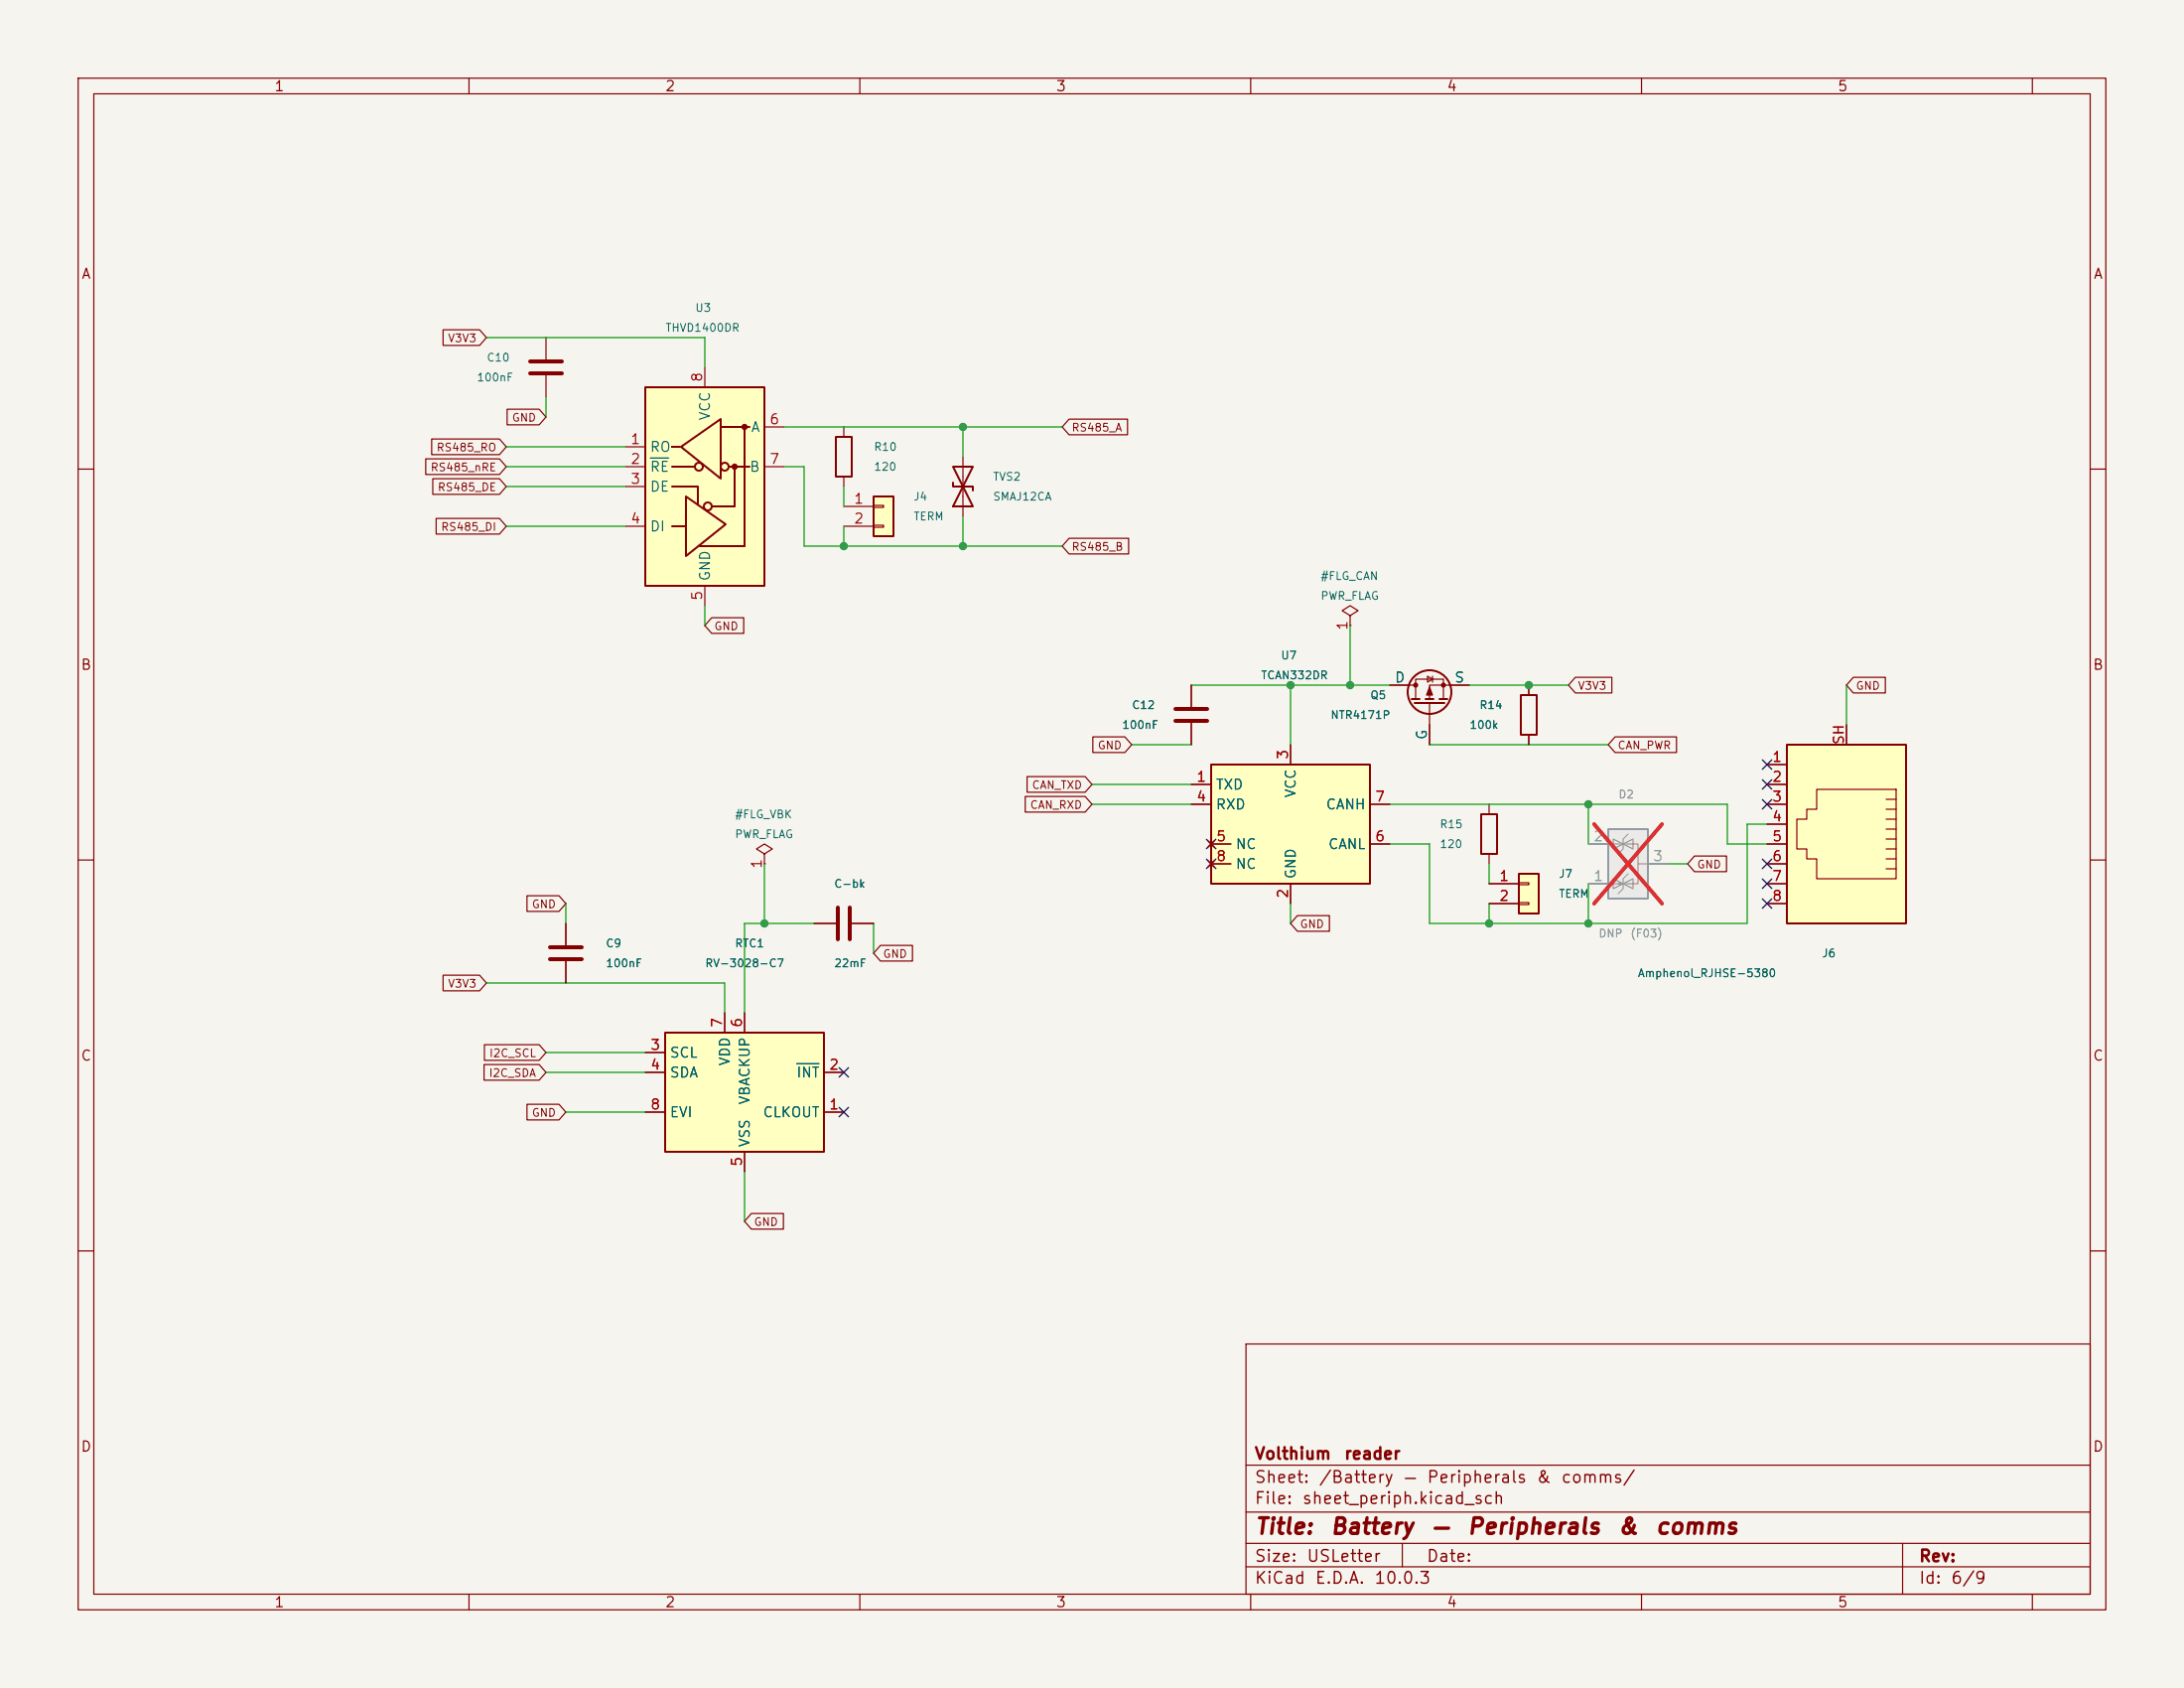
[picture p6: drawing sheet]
<svg xmlns="http://www.w3.org/2000/svg" width="279mm" height="216mm" viewBox="0 0 279 216" stroke-linecap="round" stroke-linejoin="round" font-family="sans-serif">
<path d="M0 0h279.4v215.9h-279.4z" fill="#f5f4ef" stroke="#f5f4ef" stroke-width=".13"/>
<g fill="none" stroke="#840000" stroke-width=".15">
<path d="M10 10h259.4v195.9h-259.4zM12 12h255.4v191.9h-255.4zM60 10v2M110 10v2M160 10v2M210 10v2M260 10v2M123.2 58.4v7.6M10 60h2M172.7 78.7l1-.6-1-.6-1 .6 1 .6v1.3M267.4 60h2M172.7 80h.1"/>
<path d="M177.8 87.6h3.3M181.1 89.4v-2.5h3.6v2.5M182.6 86.5l.7 .4-.7 .3zM182.9 89.9v5.4M183.3 86.5v.7M188 87.6h-5.1v1.8M10 110h2M267.4 110h2M10 160h2M159.4 171.9h108v32h-108zM267.4 160h2M159.4 197.4h108"/>
<path d="M159.4 193.4h108M159.4 187.4h108M179.4 197.4v3M243.4 197.4v6.5M60 203.9v2M110 203.9v2M159.4 200.4h108M160 203.9v2M210 203.9v2M260 203.9v2"/>
</g>
<g fill="none" stroke="#840000" stroke-width=".25">
<path d="M121.9 59.7h2.6l-2.6 5.1h2.6zM121.9 61.7v.5h2.6v.5M180.6 89.4h1M181 89.9h3.8M182.4 89.4h1M184.1 89.4h1.1"/>
<circle cx="182.9" cy="88.5" r="2.79"/>
</g>
<g fill="#840000" stroke="#840000" stroke-width=".15">
<path d="M182.9 87.9l.4 1h-.8z"/>
<circle cx="181.1" cy="87.6" r=".25"/>
<circle cx="184.7" cy="87.6" r=".25"/>
</g>
<path d="M154.9 97.8h20.4v15.2h-20.4z" fill="#ffffc2"/>
<path d="M106.9 55.9h2.1v5.1h-2.1zM154.9 97.8h20.4v15.2h-20.4z" fill="none" stroke="#840000" stroke-width=".25"/>
<g fill="none" stroke="#840000" stroke-width=".15">
<path d="M107.9 54.6v1.3M107.9 61v1.2M165.1 95.3v2.5M152.4 100.3h2.5M152.4 102.9h2.5M154.6 107.6l.7 .7M154.6 110.1l.7 .8M154.9 108h2.6M154.9 110.5h2.6M155.3 107.6l-.7 .7M155.3 110.1l-.7 .8M165.1 113v2.6"/>
<path d="M175.3 102.9h2.5M175.3 108h2.5"/>
</g>
<path d="M111.8 63.5h2.5v5.1h-2.5z" fill="#ffffc2"/>
<path d="M111.8 63.5h2.5v5.1h-2.5zM194.6 88.9h2v5.1h-2z" fill="none" stroke="#840000" stroke-width=".25"/>
<path d="M69.8 43.2v2.8M69.8 48v2.8M107.9 64.8h3.9M107.9 67.3h3.9M111.8 64.6h1.2v.3h-1.2zM111.8 67.2h1.2v.2h-1.2zM195.6 87.6v1.3M195.6 94v1.3" fill="none" stroke="#840000" stroke-width=".15"/>
<path d="M67.8 46.2h4.1M67.8 47.8h4.1" fill="none" stroke="#840000" stroke-width=".51"/>
<path d="M205.7 106h5.1v8.9h-5.1z" fill="#ebeae8"/>
<path d="M205.7 106h5.1v8.9h-5.1z" fill="none" stroke="#9c9b98" stroke-width=".25"/>
<path d="M203.2 113h4.4M203.2 108h4.4M206.4 107.3l1.2 .7-1.2 .6zM207 113h.6l-1.2-.6v1.3l1.2-.7M207.6 108h1.9v5h-1.9M207.6 113l1.3-.6v1.3zM207.6 108l1.3-.7v1.3zM208.3 111.8l-.7 .6v1.3l-.6 .6M208.3 106.7l-.7 .6v1.3l-.6 .6M209.5 110.5h3.9" fill="none" stroke="#9c9b98" stroke-width=".15"/>
<path d="M203.9 105.4l8.7 10.2M212.6 105.4l-8.7 10.2" fill="none" stroke="#e12e31" stroke-width=".46"/>
<path d="M194.3 111.8h2.5v5h-2.5z" fill="#ffffc2"/>
<path d="M189.5 104.1h2v5.1h-2zM194.3 111.8h2.5v5h-2.5z" fill="none" stroke="#840000" stroke-width=".25"/>
<path d="M190.5 113h3.8M190.5 115.6h3.8M190.5 102.9v1.2M190.5 109.2v1.3M194.3 112.9h1.3v.3h-1.3zM194.3 115.4h1.3v.3h-1.3z" fill="none" stroke="#840000" stroke-width=".15"/>
<path d="M228.6 95.3h15.2v22.8h-15.2z" fill="#ffffc2"/>
<g fill="none" stroke="#840000" stroke-width=".15">
<path d="M152.4 87.6v2.8M152.4 92.5v2.8M226.1 97.8h2.5M236.2 92.7v2.6M97.8 109.2l1-.6-1-.6-1 .6 1 .6v1.3M97.8 110.5h.1M104.1 118.1h2.8M109 118.1h2.8M226.1 100.3h2.5M226.1 102.9h2.5M226.1 105.4h2.5M226.1 108h2.5"/>
<path d="M226.1 110.5h2.5M226.1 113h2.5M226.1 115.6h2.5M232.4 101h10.2v11.4h-10.2v-2.5h-1.3v-1.3h-1.2v-3.8h1.2v-1.3h1.3zM241.3 107.3h1.3M241.3 106h1.3M241.3 104.8h1.3M241.3 103.5h1.3M241.3 102.2h1.3M241.3 108.6h1.3M241.3 111.1h1.3M241.3 109.9h1.3"/>
</g>
<path d="M228.6 95.3h15.2v22.8h-15.2z" fill="none" stroke="#840000" stroke-width=".25"/>
<path d="M150.4 90.7h4M150.4 92.2h4M107.2 116.1v4M108.7 116.1v4" fill="none" stroke="#840000" stroke-width=".51"/>
<path d="M82.5 49.5h15.3v25.4h-15.3z" fill="#ffffc2"/>
<g fill="none" stroke="#840000" stroke-width=".25">
<path d="M82.5 49.5h15.3v25.4h-15.3zM86 59.7h2.9M86.1 57.2h-.1h1M87.1 57.2l5.1-3.6v7.6zM92.2 54.6h3.7M93.2 59.7h2.7M94 59.7v5.1h-2.9M95.2 54.6v15.3h-5.7M86 62.2h3.3v2.3M86 67.3h1.6M87.8 63.5l5 3.6-5 4z"/>
<circle cx="89.4" cy="59.7" r=".51"/>
<circle cx="92.7" cy="59.7" r=".51"/>
<circle cx="90.6" cy="64.8" r=".51"/>
</g>
<g fill="#840000" stroke="#840000" stroke-width=".25">
<circle cx="94" cy="59.7" r=".28"/>
<circle cx="95.2" cy="54.6" r=".28"/>
</g>
<path d="M80 57.2h2.5M80 59.7h2.5M90.2 47v2.5M97.8 59.7h2.5M97.8 54.6h2.5M80 62.2h2.5M80 67.3h2.5M90.2 74.9v2.6M72.4 118.1v2.8M72.4 122.9v2.8" fill="none" stroke="#840000" stroke-width=".15"/>
<path d="M83.2 58.6h2.4" fill="none" stroke="#006464" stroke-width=".15"/>
<path d="M70.4 121.2h4M70.4 122.7h4" fill="none" stroke="#840000" stroke-width=".51"/>
<path d="M85.1 132.1h20.3v15.2h-20.3z" fill="#ffffc2"/>
<path d="M85.1 132.1h20.3v15.2h-20.3z" fill="none" stroke="#840000" stroke-width=".25"/>
<g fill="none" stroke="#840000" stroke-width=".15">
<path d="M54.5 58.7h9.4l.9 1-.9 1h-9.4zM55.2 56.1h8.7l.9 1.1-.9 1h-8.7zM56.7 42.2h4.7l.8 1-.8 1h-4.7zM64.9 52.3h4.1l.8 1-.8 1h-4.1zM136.8 53.6h7.4v2h-7.4l-.9-1zM55.4 61.2h8.5l.9 1-.9 1h-8.5zM55.8 66.3h8.1l.9 1-.9 1h-8.1zM91 79h4.1v2h-4.1l-.8-1zM136.8 68.8h7.6v2.1h-7.6l-.9-1zM131.4 99.3h7.4l.9 1-.9 1h-7.4zM139.8 94.2h4.1l.9 1.1-.9 1h-4.1zM152.4 87.6v2.8"/>
<path d="M152.4 92.5v2.8M165.1 95.3v2.5M177.8 87.6h2.5M182.9 92.7v2.6M185.4 87.6h2.6M195.6 87.6v1.3M195.6 94v1.3M201.5 86.6h4.7v2h-4.7l-.8-1zM206.6 94.2h7.9v2.1h-7.9l-.9-1zM226.1 97.8h2.5M236.2 92.7v2.6M237.1 86.6h4.1v2h-4.1l-.9-1z"/>
<path d="M67.4 114.6h4.1l.9 1-.9 1h-4.1zM72.4 118.1v2.8M104.1 118.1h2.8M109 118.1h2.8M131.2 101.9h7.6l.9 1-.9 1h-7.6zM152.4 100.3h2.5M152.4 102.9h2.5M154.6 107.6l.7 .7M154.6 110.1l.7 .8M154.9 108h2.6M154.9 110.5h2.6M155.3 107.6l-.7 .7"/>
<path d="M155.3 110.1l-.7 .8M165.1 113v2.6M166 117.1h4.1v2h-4.1l-.9-1zM175.3 102.9h2.5M175.3 108h2.5M190.5 113h3.8M190.5 115.6h3.8M216.8 109.5h4.1v2h-4.1l-.9-1zM226.1 100.3h2.5M226.1 102.9h2.5M226.1 108h2.5M226.1 110.5h2.5"/>
<path d="M226.1 105.4h2.5M226.1 113h2.5M226.1 115.6h2.5M56.7 124.7h4.7l.8 1-.8 1h-4.7zM61.9 136.2h7.1l.8 1-.8 1h-7.1zM62 133.6h7l.8 1-.8 1h-7zM72.4 122.9v2.8M82.5 137.2h2.6M82.5 134.6h2.6M92.7 129.5v2.6M95.2 129.5v2.6M105.4 137.2h2.5"/>
<path d="M112.6 120.9h4.1v2h-4.1l-.8-1zM67.4 141.2h4.1l.9 1-.9 1h-4.1zM82.5 142.2h2.6M95.2 147.3v2.6M96.1 155.2h4.1v2h-4.1l-.9-1zM105.4 142.2h2.5"/>
</g>
<path d="M101.9 136.1h2.9" fill="none" stroke="#006464" stroke-width=".15"/>
<g fill="none" stroke="#009600" stroke-width=".15">
<path d="M62.2 43.2h28v3.8M64.8 59.7h15.2M64.8 57.2h15.2M69.8 50.8v2.5M100.3 54.6h35.6M100.3 59.7h2.6v10.2h33M123.2 54.6v3.8M64.8 62.2h15.2M64.8 67.3h15.2M90.2 77.5v2.5M107.9 62.2v2.6M107.9 67.3v2.6"/>
<path d="M123.2 66v3.9M144.8 95.3h7.6M152.4 87.6h25.4M165.1 87.6v7.7M172.7 80v7.6M182.9 95.3h22.8M188 87.6h12.7M236.2 87.6v5.1M72.4 115.6v2.5M97.8 110.5v7.6M104.1 118.1h-8.9v11.4M111.8 118.1v3.8"/>
<path d="M139.7 102.9h12.7M139.7 100.3h12.7M165.1 115.6v2.5M177.8 102.9h43.2v5.1h5.1M190.5 110.5v2.5M190.5 115.6v2.5M203.2 102.9v5.1M203.2 113v5.1M213.4 110.5h2.5M226.1 105.4h-2.6v12.7h-40.6v-10.1h-5.1M62.2 125.7h30.5v3.8M69.8 134.6h12.7"/>
<path d="M69.8 137.2h12.7M72.4 142.2h10.1M95.2 149.9v6.3"/>
</g>
<g fill="none" stroke="#000084" stroke-width=".15">
<path d="M225.5 99.7l1.2 1.2M225.5 97.2l1.2 1.2M226.7 99.7l-1.2 1.2M226.7 97.2l-1.2 1.2M154.3 109.9l1.2 1.2M154.3 107.3l1.2 1.3M155.5 109.9l-1.2 1.2M155.5 107.3l-1.2 1.3M225.5 112.4l1.2 1.2M225.5 109.9l1.2 1.2M225.5 102.3l1.2 1.2M225.5 115l1.2 1.2"/>
<path d="M226.7 112.4l-1.2 1.2M226.7 109.9l-1.2 1.2M226.7 102.3l-1.2 1.2M226.7 115l-1.2 1.2M107.3 136.6l1.3 1.2M108.6 136.6l-1.3 1.2M107.3 141.6l1.3 1.2M108.6 141.6l-1.3 1.2"/>
</g>
<path d="M203.2 113h2.5M203.2 108h2.5M210.8 110.5h2.6" fill="none" stroke="#9c9b98" stroke-width=".15"/>
<path d="M203.9 105.4l8.7 10.2M212.6 105.4l-8.7 10.2" fill="none" stroke="#e12e31" stroke-width=".46"/>
<g fill="#009600" stroke="#009600" stroke-width=".13">
<circle cx="123.2" cy="54.6" r=".46"/>
<circle cx="123.2" cy="69.9" r=".46"/>
<circle cx="97.8" cy="118.1" r=".46"/>
<circle cx="172.7" cy="87.6" r=".46"/>
<circle cx="165.1" cy="87.6" r=".46"/>
<circle cx="107.9" cy="69.9" r=".46"/>
<circle cx="203.2" cy="102.9" r=".46"/>
<circle cx="190.5" cy="118.1" r=".46"/>
<circle cx="203.2" cy="118.1" r=".46"/>
<circle cx="195.6" cy="87.6" r=".46"/>
</g>
<g font-size="2" fill="#840000">
<text x="160.4" y="196.7">Title:</text>
<text x="170.1" y="196.7">Battery</text>
<text x="183" y="196.7">—</text>
<text x="187.6" y="196.7">Peripherals</text>
<text x="206.8" y="196.7">&amp;</text>
<text x="211.6" y="196.7">comms</text>
</g>
<g font-size="1.5" fill="#840000">
<text x="160.4" y="190">Sheet:</text>
<text x="160.4" y="187">Volthium</text>
<text x="168.6" y="190">/Battery</text>
<text x="171.9" y="187">reader</text>
<text x="179.4" y="190">—</text>
<text x="182.4" y="190">Peripherals</text>
<text x="196.5" y="190">&amp;</text>
<text x="199.6" y="190">comms/</text>
<text x="160.4" y="192.7">File:</text>
<text x="166.5" y="192.7">sheet_periph.kicad_sch</text>
<text x="160.4" y="202.9">KiCad</text>
<text x="160.4" y="200.1">Size:</text>
<text x="167.1" y="200.1">USLetter</text>
<text x="168.1" y="202.9">E.D.A.</text>
<text x="175.7" y="202.9">10.0.3</text>
<text x="182.4" y="200.1">Date:</text>
<text x="245.4" y="200.1">Rev:</text>
<text x="245.4" y="202.9">Id:</text>
<text x="249.5" y="202.9">6/9</text>
</g>
<g font-size="1.3" fill="#840000">
<text x="35" y="12">1</text>
<text x="85" y="12">2</text>
<text x="135" y="12">3</text>
<text x="185" y="12">4</text>
<text x="235" y="12">5</text>
<text x="10.3" y="36">A</text>
<text x="267.7" y="36">A</text>
<text x="10.3" y="86">B</text>
<text x="267.7" y="86">B</text>
<text x="10.3" y="136">C</text>
<text x="267.7" y="136">C</text>
<text x="10.3" y="186">D</text>
<text x="267.7" y="186">D</text>
<text x="35" y="205.9">1</text>
<text x="85" y="205.9">2</text>
<text x="135" y="205.9">3</text>
<text x="185" y="205.9">4</text>
<text x="235" y="205.9">5</text>
</g>
<g font-size="1.3" fill="#a90000">
<text x="90.1" y="49" transform="rotate(-90 90.1 49)">8</text>
<text x="80.6" y="57.1">1</text>
<text x="80.6" y="59.7">2</text>
<text x="98.4" y="54.6">6</text>
<text x="98.4" y="59.7">7</text>
<text x="80.6" y="62.2">3</text>
<text x="109.1" y="64.7">1</text>
<text x="80.6" y="67.3">4</text>
<text x="109.1" y="67.3">2</text>
<text x="90.1" y="76.9" transform="rotate(-90 90.1 76.9)">5</text>
<text x="172.7" y="80.7" transform="rotate(-90 172.7 80.7)">1</text>
<text x="236.2" y="95.4" transform="rotate(-90 236.2 95.4)">SH</text>
<text x="153" y="100.3">1</text>
<text x="165.1" y="97.2" transform="rotate(-90 165.1 97.2)">3</text>
<text x="226.6" y="97.8">1</text>
<text x="226.6" y="100.3">2</text>
<text x="153" y="102.8">4</text>
<text x="155.5" y="107.9">5</text>
<text x="175.8" y="107.9">6</text>
<text x="175.8" y="102.8">7</text>
<text x="226.6" y="102.8">3</text>
<text x="226.6" y="105.4">4</text>
<text x="226.6" y="107.9">5</text>
<text x="97.8" y="111.2" transform="rotate(-90 97.8 111.2)">1</text>
<text x="155.5" y="110.5">8</text>
<text x="191.7" y="113">1</text>
<text x="226.6" y="110.5">6</text>
<text x="226.6" y="113">7</text>
<text x="165.1" y="115" transform="rotate(-90 165.1 115)">2</text>
<text x="191.7" y="115.5">2</text>
<text x="226.6" y="115.5">8</text>
<text x="92.7" y="131.5" transform="rotate(-90 92.7 131.5)">7</text>
<text x="95.2" y="131.5" transform="rotate(-90 95.2 131.5)">6</text>
<text x="83.1" y="134.6">3</text>
<text x="83.1" y="137.1">4</text>
<text x="106" y="137.1">2</text>
<text x="83.1" y="142.2">8</text>
<text x="106" y="142.2">1</text>
<text x="95.2" y="149.3" transform="rotate(-90 95.2 149.3)">5</text>
</g>
<g font-size="1.3" fill="#006464">
<text x="91.1" y="53.9" transform="rotate(-90 91.1 53.9)">VCC</text>
<text x="83.1" y="58.1">RO</text>
<text x="96" y="55.6">A</text>
<text x="83.1" y="60.7">RE</text>
<text x="83.1" y="63.2">DE</text>
<text x="95.8" y="60.7">B</text>
<text x="83.1" y="68.3">DI</text>
<text x="91.1" y="74.4" transform="rotate(-90 91.1 74.4)">GND</text>
<text x="178.3" y="87.6">D</text>
<text x="186" y="87.6">S</text>
<text x="182.9" y="94.7" transform="rotate(-90 182.9 94.7)">G</text>
<text x="155.4" y="101.3">TXD</text>
<text x="155.4" y="103.8">RXD</text>
<text x="166.1" y="102.1" transform="rotate(-90 166.1 102.1)">VCC</text>
<text x="169.5" y="103.8">CANH</text>
<text x="158" y="108.9">NC</text>
<text x="158" y="111.5">NC</text>
<text x="166.1" y="112.5" transform="rotate(-90 166.1 112.5)">GND</text>
<text x="169.8" y="108.9">CANL</text>
<text x="85.6" y="135.6">SCL</text>
<text x="93.7" y="136.4" transform="rotate(-90 93.7 136.4)">VDD</text>
<text x="85.6" y="138.1">SDA</text>
<text x="85.6" y="143.2">EVI</text>
<text x="96.2" y="141.4" transform="rotate(-90 96.2 141.4)">VBACKUP</text>
<text x="97.5" y="143.2">CLKOUT</text>
<text x="101.8" y="138.1">INT</text>
<text x="96.2" y="146.8" transform="rotate(-90 96.2 146.8)">VSS</text>
</g>
<g font-size="1.3" fill="#a5a4a2">
<text x="203.8" y="107.9">2</text>
<text x="203.8" y="113">1</text>
<text x="211.4" y="110.5">3</text>
</g>
<g font-size="1" fill="#006464">
<text x="88.9" y="40.1">U3</text>
<text x="62.2" y="46.5">C10</text>
<text x="85" y="42.7">THVD1400DR</text>
<text x="60.9" y="49">100nF</text>
<text x="111.7" y="57.9">R10</text>
<text x="111.7" y="60.5">120</text>
<text x="116.8" y="64.3">J4</text>
<text x="127" y="61.7">TVS2</text>
<text x="127" y="64.3">SMAJ12CA</text>
<text x="116.8" y="66.8">TERM</text>
<text x="168.9" y="77">PWR_FLAG</text>
<text x="168.9" y="74.4">#FLG_CAN</text>
<text x="161.2" y="87.1">TCAN332DR</text>
<text x="163.8" y="84.6">U7</text>
<text x="175.2" y="89.7">Q5</text>
<text x="143.5" y="93.5">100nF</text>
<text x="144.7" y="90.9">C12</text>
<text x="170.1" y="92.2">NTR4171P</text>
<text x="187.9" y="93.5">100k</text>
<text x="189.2" y="90.9">R14</text>
<text x="93.9" y="107.4">PWR_FLAG</text>
<text x="93.9" y="104.9">#FLG_VBK</text>
<text x="184.1" y="106.2">R15</text>
<text x="106.6" y="113.8">C-bk</text>
<text x="184.1" y="108.7">120</text>
<text x="199.3" y="112.5">J7</text>
<text x="199.3" y="115.1">TERM</text>
<text x="77.4" y="124">100nF</text>
<text x="77.4" y="121.4">C9</text>
<text x="90.1" y="124">RV-3028-C7</text>
<text x="93.9" y="121.4">RTC1</text>
<text x="106.6" y="124">22mF</text>
<text x="209.4" y="125.2">Amphenol_RJHSE-5380</text>
<text x="233" y="122.7">J6</text>
</g>
<g font-size="1" fill="#840000">
<text x="57.2" y="44">V3V3</text>
<text x="55.8" y="58">RS485_RO</text>
<text x="65.4" y="54.2">GND</text>
<text x="137" y="55.4">RS485_A</text>
<text x="55" y="60.5">RS485_nRE</text>
<text x="55.9" y="63.1">RS485_DE</text>
<text x="56.3" y="68.1">RS485_DI</text>
<text x="137" y="70.7">RS485_B</text>
<text x="91.3" y="80.8">GND</text>
<text x="201.8" y="88.5">V3V3</text>
<text x="237.3" y="88.5">GND</text>
<text x="131.9" y="101.2">CAN_TXD</text>
<text x="140.4" y="96.1">GND</text>
<text x="206.9" y="96.1">CAN_PWR</text>
<text x="131.7" y="103.7">CAN_RXD</text>
<text x="217" y="111.3">GND</text>
<text x="68" y="116.4">GND</text>
<text x="166.2" y="118.9">GND</text>
<text x="112.9" y="122.8">GND</text>
<text x="57.2" y="126.6">V3V3</text>
<text x="62.5" y="138">I2C_SDA</text>
<text x="62.5" y="135.5">I2C_SCL</text>
<text x="68" y="143.1">GND</text>
<text x="96.4" y="157">GND</text>
</g>
<g font-size="1" fill="#939391">
<text x="207" y="102.4">D2</text>
<text x="204.4" y="120.1">DNP</text>
<text x="208.5" y="120.1">(F03)</text>
</g>
</svg>
